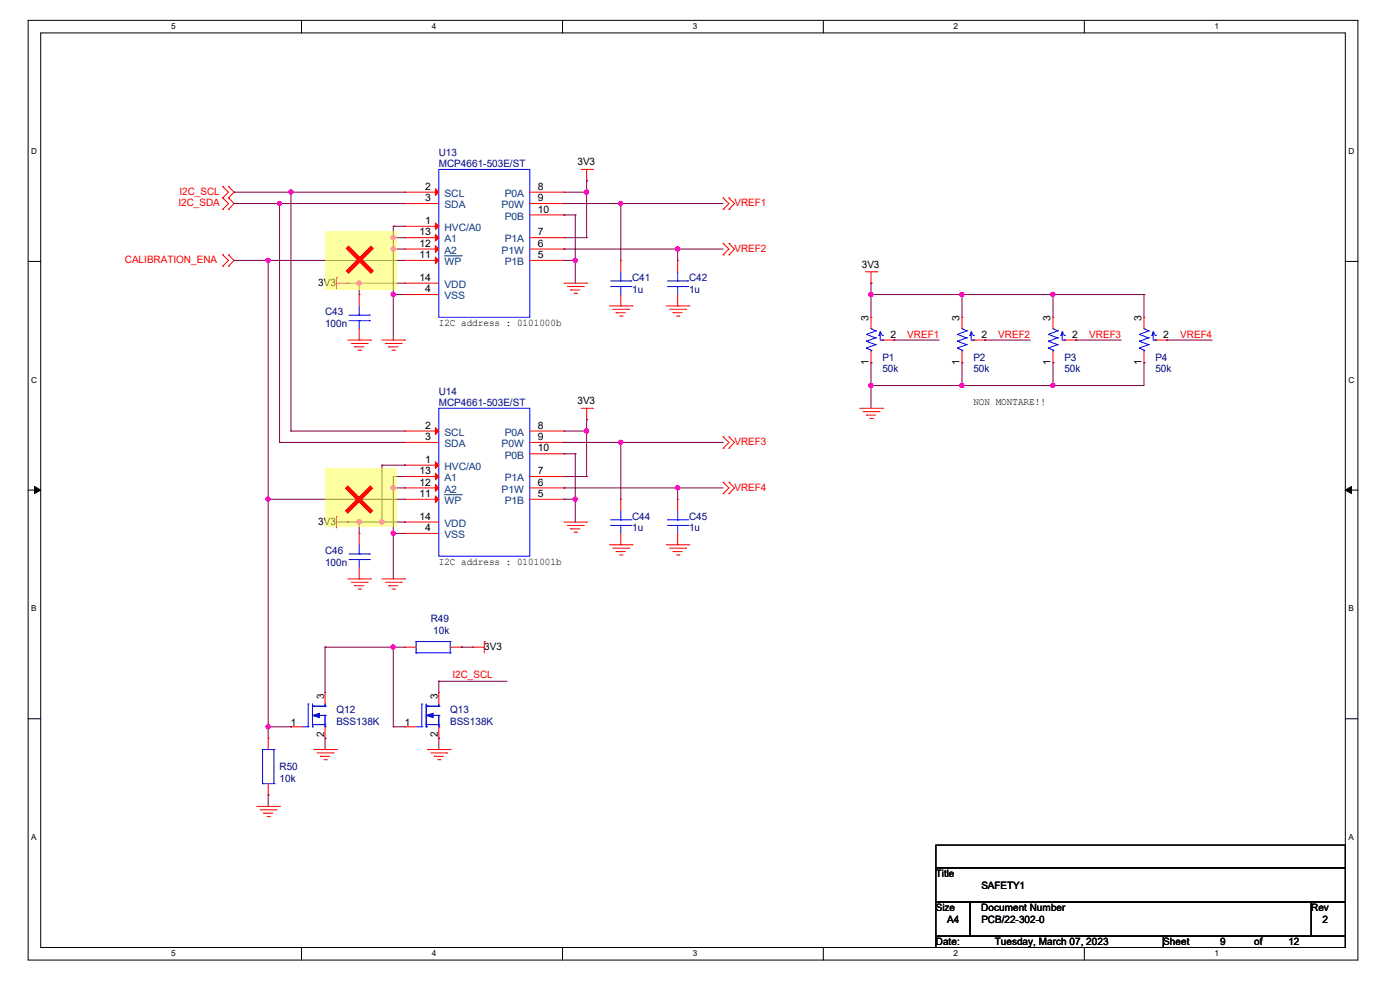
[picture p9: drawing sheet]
<svg xmlns="http://www.w3.org/2000/svg" width="297mm" height="210mm" viewBox="0 0 297 210" stroke-linecap="round" stroke-linejoin="round" font-family="sans-serif">
<path d="M6 4.3h282.1v199.4h-282.1zM8.6 7h276.8v194h-276.8z" fill="none" stroke="#000" stroke-width=".21"/>
<g fill="#fff">
<path d="M36.3 4.7h.9v1.9h-.9z"/>
<path d="M36.3 201.4h.9v1.9h-.9z"/>
</g>
<path d="M64 4.3v2.7M64 201v2.7" fill="none" stroke="#000" stroke-width=".21"/>
<g fill="#fff">
<path d="M91.6 4.7h.9v1.9h-.9z"/>
<path d="M91.6 201.4h.9v1.9h-.9z"/>
</g>
<path d="M119.3 4.3v2.7M119.3 201v2.7" fill="none" stroke="#000" stroke-width=".21"/>
<g fill="#fff">
<path d="M147 4.7h.9v1.9h-.9z"/>
<path d="M147 201.4h.9v1.9h-.9z"/>
</g>
<path d="M174.7 4.3v2.7M174.7 201v2.7" fill="none" stroke="#000" stroke-width=".21"/>
<g fill="#fff">
<path d="M202.3 4.7h.9v1.9h-.9z"/>
<path d="M202.3 201.4h.9v1.9h-.9z"/>
</g>
<path d="M230 4.3v2.7M230 201v2.7" fill="none" stroke="#000" stroke-width=".21"/>
<g fill="#fff">
<path d="M257.7 4.7h.9v1.9h-.9z"/>
<path d="M257.7 201.4h.9v1.9h-.9z"/>
<path d="M6.6 31.2h1.3v1.9h-1.3z"/>
<path d="M286.1 31.2h1.2v1.9h-1.2z"/>
<path d="M6.6 79.7h1.3v1.9h-1.3z"/>
<path d="M286.1 79.7h1.2v1.9h-1.2z"/>
</g>
<path d="M6 55.5h2.6M285.4 55.5h2.7" fill="none" stroke="#000" stroke-width=".21"/>
<g fill="#fff">
<path d="M6.6 128.2h1.2v1.9h-1.2z"/>
<path d="M286.1 128.2h1.1v1.9h-1.1z"/>
</g>
<path d="M6 104h2.6M285.4 104h2.7" fill="none" stroke="#000" stroke-width=".21"/>
<path d="M7.3 103.2l1.3 .8-1.3 .7zM285.4 104l1.3-.8v1.5z" fill="#000" stroke="#000" stroke-width=".21"/>
<g fill="#fff">
<path d="M6.6 176.7h1.2v1.9h-1.2z"/>
<path d="M286.1 176.7h1.1v1.9h-1.1z"/>
</g>
<path d="M6 152.5h2.6M285.4 152.5h2.7M198.5 179.3h86.9v4.8h-86.9zM198.5 184.1h86.9v7.2h-86.9zM198.5 191.3h7.3v7.3h-7.3zM198.5 198.6h48.3v2.4h-48.3zM205.8 191.3h72.4v7.3h-72.4zM246.8 198.6h38.6v2.4h-38.6zM278.2 191.3h7.2v7.3h-7.2z" fill="none" stroke="#000" stroke-width=".21"/>
<g fill="none" stroke="#f00" stroke-width=".21">
<path d="M47.2 39.6h.1M47.2 39.6l1.3 1.2-1.3 1.2M48.5 39.6h.1M48.5 39.6l1.2 1.2-1.2 1.2M123.3 35.9h2.4M124.5 38.4h.1M124.5 35.9v2.5M125.7 35.9h.1M47.2 42h.1M47.2 44.4h.1M47.2 56.5h.1M47.2 54.1h.1"/>
<path d="M47.2 42l1.3 1.2-1.3 1.2M47.2 54.1l1.3 1.1-1.3 1.3M48.5 42h.1M48.5 44.4h.1M48.5 54.1h.1M48.5 56.5h.1M48.5 42l1.2 1.2-1.2 1.2M48.5 54.1l1.2 1.1-1.2 1.3M71.4 58.9h.1M71.4 58.9v2.4M85.9 48h.1M85.9 40.8h.1"/>
<path d="M85.9 43.2h.1M85.9 55.2h.1M85.9 52.8h.1M85.9 50.4h.1M85.9 48h7.2M85.9 40.8h7.2M85.9 43.2h7.2M85.9 55.2h7.2M85.9 52.8h7.2M85.9 50.4h7.2M112.4 40.8h7.2M112.4 43.2h7.2"/>
<path d="M112.4 55.2h7.2M112.4 52.8h7.2M112.4 50.4h7.2M112.4 45.6h7.2M119.6 55.2h.1M119.6 52.8h.1M119.6 50.4h.1M119.6 40.8h.1M119.6 43.2h.1M119.6 45.6h.1M131.7 55.2h.1M131.7 55.2v2.5"/>
<path d="M143.8 55.2h.1M143.8 55.2v2.5M153.4 44.4h.1M153.4 42h.1M153.4 54.1h.1M153.4 51.6h.1M153.4 42l1.2 1.2-1.2 1.2M153.4 51.6l1.2 1.2-1.2 1.3M154.6 44.4h.1M154.6 42h.1M154.6 54.1h.1M154.6 51.6h.1"/>
<path d="M154.6 42l1.2 1.2-1.2 1.2M154.6 51.6l1.2 1.2-1.2 1.3M183.6 57.7h2.4M184.8 57.7v2.4M186 57.7h.1M71.4 60.1h2.4M73.8 60.1h.1M73.8 72.1h4.8M74.5 72.9h3.4M75.2 73.6h.1M75.2 73.6h2M75.9 74.3h.6"/>
<path d="M76.2 72.1h.1M76.2 62.5h.1M76.2 62.5v2.4M76.2 69.7v2.4M76.5 74.3h.1M77.9 72.9h.1M78.6 72.1h.1M81 72.1h4.9M81.7 72.9h3.4M82.5 73.6h.1M82.5 73.6h1.9M83.2 74.3h.5"/>
<path d="M83.7 74.3h.1M85.1 72.9h.1M85.9 72.1h.1M85.9 62.5h.1M85.9 60.1h.1M85.9 60.1h7.2M85.9 62.5h7.2M119.6 60.1h4.9M120.4 60.8h3.3M121.1 61.5h.1M121.1 61.5h1.9M121.8 62.2h.5"/>
<path d="M122.3 62.2h.1M123.7 60.8h.1M124.5 60.1h.1M129.3 64.9h4.8M130 65.6h3.4M130.7 66.3h.1M130.7 66.3h2M131.4 67.1h.6M131.7 64.9h.1M131.7 62.5v2.4M132 67.1h.1M133.4 65.6h.1"/>
<path d="M134.1 64.9h.1M141.4 64.9h4.8M142.1 65.6h3.4M142.8 66.3h.1M142.8 66.3h1.9M143.5 67.1h.5M143.8 64.9h.1M143.8 62.5v2.4M144 67.1h.1M145.5 65.6h.1M146.2 64.9h.1M184.8 60.1h.1"/>
<path d="M184.8 67.3h.1M184.8 77h.1M184.8 67.3v2.4M184.8 74.5v2.5M187.2 72.1h2.4M189.6 72.1h.1M204.1 67.3h.1M204.1 77h.1M204.1 67.3v2.4M204.1 74.5v2.5M206.5 72.1h2.4M208.9 72.1h.1"/>
<path d="M223.4 67.3h.1M223.4 77h.1M223.4 67.3v2.4M223.4 74.5v2.5M225.8 72.1h2.4M228.2 72.1h.1M242.7 67.3h.1M242.7 77h.1M242.7 67.3v2.4M242.7 74.5v2.5M245.1 72.1h2.4M247.5 72.1h.1"/>
<path d="M85.9 98.7h.1M85.9 91.4h.1M85.9 93.9h.1M85.9 98.7h7.2M85.9 91.4h7.2M85.9 93.9h7.2M112.4 91.4h7.2M112.4 93.9h7.2M112.4 96.3h7.2M119.6 91.4h.1M119.6 93.9h.1M119.6 96.3h.1"/>
<path d="M123.3 86.6h2.4M124.5 89h.1M124.5 86.6v2.4M125.7 86.6h.1M153.4 95.1h.1M153.4 92.7h.1M153.4 92.7l1.2 1.2-1.2 1.2M154.6 95.1h.1M154.6 92.7h.1M154.6 92.7l1.2 1.2-1.2 1.2M182.4 86.6h4.8M183.1 87.3h3.4"/>
<path d="M183.8 88.1h.1M183.8 88.1h2M184.5 88.8h.5M185 88.8h.1M186.5 87.3h.1M187.2 86.6h.1M71.4 109.6h.1M71.4 109.6v2.4M71.4 110.7h2.4M73.8 110.7h.1M76.2 113.2h.1M76.2 113.2v2.4"/>
<path d="M85.9 113.2h.1M85.9 105.9h.1M85.9 103.5h.1M85.9 101.1h.1M85.9 110.7h.1M85.9 110.7h7.2M85.9 113.2h7.2M85.9 105.9h7.2M85.9 103.5h7.2M85.9 101.1h7.2M112.4 105.9h7.2M112.4 103.5h7.2"/>
<path d="M112.4 101.1h7.2M119.6 105.9h.1M119.6 103.5h.1M119.6 101.1h.1M119.6 110.7h4.9M120.4 111.5h3.3M121.1 112.2h.1M121.1 112.2h1.9M121.8 112.9h.5M122.3 112.9h.1M123.7 111.5h.1M124.5 110.7h.1"/>
<path d="M129.3 115.6h4.8M130 116.3h3.4M130.7 117h.1M130.7 117h2M131.4 117.7h.6M131.7 115.6h.1M131.7 105.9h.1M131.7 105.9v2.4M131.7 113.2v2.4M132 117.7h.1M133.4 116.3h.1M134.1 115.6h.1"/>
<path d="M141.4 115.6h4.8M142.1 116.3h3.4M142.8 117h.1M142.8 117h1.9M143.5 117.7h.5M143.8 115.6h.1M143.8 105.9h.1M143.8 105.9v2.4M143.8 113.2v2.4M144 117.7h.1M145.5 116.3h.1M146.2 115.6h.1"/>
<path d="M153.4 104.7h.1M153.4 102.3h.1M153.4 102.3l1.2 1.2-1.2 1.2M154.6 104.7h.1M154.6 102.3h.1M154.6 102.3l1.2 1.2-1.2 1.2M73.8 122.8h4.8M74.5 123.5h3.4M75.2 124.2h.1M75.2 124.2h2M75.9 125h.6M76.2 122.8h.1"/>
<path d="M76.2 120.4v2.4M76.5 125h.1M77.9 123.5h.1M78.6 122.8h.1M81 122.8h4.9M81.7 123.5h3.4M82.5 124.2h.1M82.5 124.2h1.9M83.2 125h.5M83.7 125h.1M85.1 123.5h.1M85.9 122.8h.1"/>
<path d="M85.9 137.3h.1M85.9 137.3h2.4M95.5 137.3h2.4M97.9 137.3h.1M100.3 137.3h.1M100.3 137.3h2.4M102.7 136.1h.1M102.7 136.1v2.4M56.9 156.6h.1M56.9 156.6v2.4M61.7 154.2h.1M61.7 154.2h2.4"/>
<path d="M66.5 159h4.9M67.3 159.7h3.4M69 146.9h.1M69 156.6h.1M69 146.9v2.5M69 154.2v2.4M70.7 159.7h.1M71.4 159h.1M85.9 154.2h.1M85.9 154.2h2.4M90.7 159h4.8M91.4 159.7h3.4"/>
<path d="M93.1 146.9h.1M93.1 156.6h.1M93.1 146.9v2.5M93.1 154.2v2.4M94.8 159.7h.1M95.5 159h.1M54.5 171.1h4.8M55.2 171.8h3.4M55.9 172.5h.1M55.9 172.5h2M56.6 173.2h.5M56.9 168.7h.1"/>
<path d="M56.9 166.2v2.5M57.1 173.2h.1M58.6 171.8h.1M59.3 171.1h.1M68 160.4h.1M68 160.4h1.9M68.7 161.2h.5M69.2 161.2h.1M92.1 160.4h.1M92.1 160.4h2M92.8 161.2h.5M93.3 161.2h.1"/>
</g>
<g fill="none" stroke="#00f" stroke-width=".21">
<path d="M93.1 35.9h19.3v31.4h-19.3zM129.5 59.6h4.4M131.7 59.6h.1M131.7 57.7v1.9M133.9 59.6h.1M141.6 59.6h4.3M143.8 59.6h.1M143.8 57.7v1.9M145.9 59.6h.1M74 68h4.4M74 66.8h4.4M76.2 66.8h.1"/>
<path d="M76.2 68h.1M76.2 64.9v1.9M76.2 68v1.7M78.4 68h.1M78.4 66.8h.1M129.5 60.8h4.4M131.7 60.8h.1M131.7 60.8v1.7M133.9 60.8h.1M141.6 60.8h4.3M143.8 60.8h.1M143.8 60.8v1.7"/>
<path d="M145.9 60.8h.1M183.8 73.8h.1M183.8 72.4h.1M183.8 71h.1M183.8 73.8l1 .5M183.8 72.4l2 .7M183.8 71l2 .7M184.8 69.7h.1M184.8 74.3h.1M184.8 69.7l1 .5M184.8 74.3v.2M185.8 73.1h.1"/>
<path d="M185.8 71.7h.1M185.8 70.2h.1M185.8 73.1l-2 .7M185.8 71.7l-2 .7M185.8 70.2l-2 .8M186.5 71.2h.1M186.7 70.4h.1M186.7 70.4v1.7h.5M186.7 70.4l-.2 .8M186.7 70.4l.5 .8M187.2 71.2h.1M187.2 72.1h.1"/>
<path d="M203.1 73.8h.1M203.1 72.4h.1M203.1 71h.1M203.1 73.8l1 .5M203.1 72.4l2 .7M203.1 71l2 .7M204.1 69.7h.1M204.1 74.3h.1M204.1 69.7l1 .5M204.1 74.3v.2M205.1 73.1h.1M205.1 71.7h.1"/>
<path d="M205.1 70.2h.1M205.1 73.1l-2 .7M205.1 71.7l-2 .7M205.1 70.2l-2 .8M205.8 71.2h.1M206 70.4h.1M206 70.4v1.7h.5M206 70.4l-.2 .8M206 70.4l.5 .8M206.5 71.2h.1M206.5 72.1h.1M222.4 73.8h.1"/>
<path d="M222.4 72.4h.1M222.4 71h.1M222.4 73.8l1 .5M222.4 72.4l2 .7M222.4 71l2 .7M223.4 69.7h.1M223.4 74.3h.1M223.4 69.7l1 .5M223.4 74.3v.2M224.4 73.1h.1M224.4 71.7h.1M224.4 70.2h.1"/>
<path d="M224.4 73.1l-2 .7M224.4 71.7l-2 .7M224.4 70.2l-2 .8M225.1 71.2h.1M225.3 70.4h.1M225.3 70.4v1.7h.5M225.3 70.4l-.2 .8M225.3 70.4l.5 .8M225.8 71.2h.1M225.8 72.1h.1M241.7 73.8h.1M241.7 72.4h.1"/>
<path d="M241.7 71h.1M241.7 73.8l1 .5M241.7 72.4l2 .7M241.7 71l2 .7M242.7 69.7h.1M242.7 74.3h.1M242.7 69.7l1 .5M242.7 74.3v.2M243.7 73.1h.1M243.7 71.7h.1M243.7 70.2h.1M243.7 73.1l-2 .7"/>
<path d="M243.7 71.7l-2 .7M243.7 70.2l-2 .8M244.4 71.2h.1M244.6 70.4h.1M244.6 70.4v1.7h.5M244.6 70.4l-.2 .8M244.6 70.4l.5 .8M245.1 71.2h.1M245.1 72.1h.1M93.1 86.6h19.3v31.4h-19.3zM74 118.7h4.4M74 117.5h4.4"/>
<path d="M76.2 117.5h.1M76.2 118.7h.1M76.2 115.6v1.9M76.2 118.7v1.7M78.4 118.7h.1M78.4 117.5h.1M129.5 111.5h4.4M129.5 110.3h4.4M131.7 110.3h.1M131.7 111.5h.1M131.7 108.3v2M131.7 111.5v1.7"/>
<path d="M133.9 111.5h.1M133.9 110.3h.1M141.6 111.5h4.3M141.6 110.3h4.3M143.8 110.3h.1M143.8 111.5h.1M143.8 108.3v2M143.8 111.5v1.7M145.9 111.5h.1M145.9 110.3h.1M88.3 138.5h.1M88.3 136.1h.1"/>
<path d="M88.3 138.5h7.2M88.3 136.1v2.4M88.3 136.1h7.2M95.5 138.5h.1M95.5 136.1h.1M95.5 136.1v2.4M55.7 159h.1M55.7 159h2.4M55.7 159v7.2M58.1 159h.1M58.1 159v7.2M64.1 154.2h1.3"/>
<path d="M65.4 154.2h.1M65.4 149.4h.1M65.4 149.4v4.8M66.3 154.2h.1M66.3 149.8h.1M66.3 149.8h2.7M66.3 153.7h2.7M66.3 149.4v4.8M66.5 149.8h.1M67.5 151.8h1.5M68.7 153.7h.1M69 149.8h.1"/>
<path d="M69 151.8h.1M69 154.2h.1M69 153.7h.1M69 149.4v.4M69 151.8v2.4M88.3 154.2h1.2M89.5 154.2h.1M89.5 149.4h.1M89.5 149.4v4.8M90.4 154.2h.1M90.4 149.8h.1M90.4 149.4v4.8"/>
<path d="M90.4 149.8h2.7M90.4 153.7h2.7M90.7 149.8h.1M91.7 151.8h1.4M92.8 153.7h.1M93.1 149.8h.1M93.1 151.8h.1M93.1 154.2h.1M93.1 153.7h.1M93.1 149.4v.4M93.1 151.8v2.4M55.7 166.2h.1"/>
<path d="M55.7 166.2h2.4M58.1 166.2h.1"/>
</g>
<g fill="#00f" stroke="#00f" stroke-width=".21">
<path d="M90.4 151.8l1.5-.5v.9z"/>
<path d="M66.3 151.8l1.5-.5v.9z"/>
</g>
<g fill="#f00" stroke="#f00" stroke-width=".21">
<path d="M92.4 47.3l.7 .7-.7 .7z"/>
<path d="M92.4 40l.7 .8-.7 .7z"/>
<path d="M92.4 54.5l.7 .7-.7 .8z"/>
<path d="M92.4 52.1l.7 .7-.7 .8z"/>
<path d="M92.4 49.7l.7 .7-.7 .7z"/>
<path d="M92.4 98l.7 .7-.7 .7z"/>
<path d="M92.4 90.7l.7 .7-.7 .8z"/>
<path d="M92.4 105.2l.7 .7-.7 .7z"/>
<path d="M92.4 102.8l.7 .7-.7 .7z"/>
<path d="M92.4 100.4l.7 .7-.7 .7z"/>
</g>
<path d="M94.3 54.3h3.6M97.9 54.3h.1M94.3 104.9h3.6M97.9 104.9h.1" fill="none" stroke="#004080" stroke-width=".21"/>
<g fill="none" stroke="#800040" stroke-width=".21">
<path d="M124.5 38.4h.1M124.5 38.4v12M49.7 40.8h.1M49.7 43.2h.1M49.7 55.2h.1M49.7 40.8h36.2M49.7 43.2h36.2M49.7 55.2h36.2M56.9 55.2h.1M56.9 55.2v101.4M59.3 43.2h.1M59.3 43.2v50.7"/>
<path d="M61.7 40.8h.1M61.7 40.8v50.6M83.4 50.4h.1M83.4 52.8h.1M83.4 48h.1M83.4 48v24.1M83.4 50.4h2.5M83.4 52.8h2.5M83.4 48h2.5M119.6 55.2h.1M119.6 45.6h.1M119.6 43.2h.1"/>
<path d="M119.6 52.8h.1M119.6 40.8h4.9M119.6 43.2h33.8M119.6 50.4h4.9M119.6 52.8h33.8M119.6 55.2h2.4M119.6 45.6h2.4M122 55.2h.1M122 45.6h.1M122 45.6v14.5M124.5 40.8h.1M124.5 50.4h.1"/>
<path d="M131.7 43.2h.1M131.7 43.2v12M143.8 52.8h.1M143.8 52.8v2.4M73.8 60.1h.1M73.8 60.1h12.1M76.2 60.1h.1M76.2 60.1v2.4M83.4 62.5h.1M83.4 62.5h2.5M184.8 77h.1M184.8 60.1h.1"/>
<path d="M184.8 62.5h.1M184.8 62.5h57.9M184.8 60.1v7.2M184.8 77v9.6M189.6 72.1h.1M189.6 72.1h9.7M204.1 77h.1M204.1 62.5h.1M204.1 62.5v4.8M204.1 77v4.8M208.9 72.1h.1M208.9 72.1h9.7"/>
<path d="M223.4 77h.1M223.4 62.5h.1M223.4 62.5v4.8M223.4 77v4.8M228.2 72.1h.1M228.2 72.1h9.7M242.7 77h.1M242.7 62.5h.1M242.7 77v4.8h-57.9M242.7 62.5v4.8M247.5 72.1h.1M247.5 72.1h9.7"/>
<path d="M59.3 93.9h.1M59.3 93.9h26.6M61.7 91.4h.1M61.7 91.4h24.2M81 98.7h.1M81 98.7h4.9M81 98.7v12M85.9 98.7h.1M119.6 96.3h.1M119.6 93.9h.1M119.6 91.4h4.9M119.6 93.9h33.8"/>
<path d="M119.6 96.3h2.4M122 96.3h.1M122 96.3v14.4M124.5 89h.1M124.5 91.4h.1M124.5 89v12.1M131.7 93.9h.1M131.7 93.9v12M184.8 81.8h.1M204.1 81.8h.1M223.4 81.8h.1M56.9 105.9h.1"/>
<path d="M56.9 105.9h29M73.8 110.7h.1M73.8 110.7h12.1M76.2 110.7h.1M76.2 110.7v2.5M81 110.7h.1M83.4 113.2h.1M83.4 101.1h.1M83.4 103.5h.1M83.4 101.1v21.7M83.4 113.2h2.5M83.4 101.1h2.5"/>
<path d="M83.4 103.5h2.5M85.9 110.7h.1M119.6 105.9h.1M119.6 103.5h.1M119.6 101.1h4.9M119.6 103.5h33.8M119.6 105.9h2.4M122 105.9h.1M124.5 101.1h.1M143.8 103.5h.1M143.8 103.5v2.4M69 137.3h.1"/>
<path d="M69 137.3v9.6M69 137.3h16.9M83.4 137.3h.1M83.4 137.3v16.9M97.9 137.3h.1M97.9 137.3h2.4M56.9 154.2h.1M56.9 154.2h4.8M61.7 154.2h.1M69 156.6h.1M69 156.6v2.4M83.4 154.2h.1"/>
<path d="M83.4 154.2h2.5M93.1 156.6h.1M93.1 144.5h.1M93.1 144.5v2.4M93.1 156.6v2.4M93.1 144.5h14.5M56.9 168.7h.1M56.9 168.7v2.4"/>
</g>
<g fill="#f0f" stroke="#f0f" stroke-width=".21">
<circle cx="83.4" cy="50.4" r=".44"/>
<circle cx="83.4" cy="62.5" r=".44"/>
<circle cx="83.4" cy="52.8" r=".44"/>
<circle cx="83.4" cy="113.1" r=".44"/>
<circle cx="83.4" cy="103.5" r=".44"/>
<circle cx="61.7" cy="40.7" r=".44"/>
<circle cx="59.3" cy="43.2" r=".44"/>
<circle cx="124.4" cy="40.7" r=".44"/>
<circle cx="122" cy="55.2" r=".44"/>
<circle cx="124.4" cy="91.4" r=".44"/>
<circle cx="122" cy="105.9" r=".44"/>
<circle cx="131.7" cy="43.2" r=".44"/>
<circle cx="143.7" cy="52.8" r=".44"/>
<circle cx="131.7" cy="93.8" r=".44"/>
<circle cx="143.7" cy="103.5" r=".44"/>
<circle cx="184.8" cy="81.8" r=".44"/>
<circle cx="223.4" cy="81.8" r=".44"/>
<circle cx="204.1" cy="81.8" r=".44"/>
<circle cx="184.8" cy="62.5" r=".44"/>
<circle cx="223.4" cy="62.5" r=".44"/>
<circle cx="204.1" cy="62.5" r=".44"/>
<circle cx="83.4" cy="137.3" r=".44"/>
<circle cx="76.2" cy="110.7" r=".44"/>
<circle cx="56.9" cy="55.2" r=".44"/>
<circle cx="76.2" cy="60" r=".44"/>
<circle cx="81" cy="110.7" r=".44"/>
<circle cx="56.9" cy="154.2" r=".44"/>
<circle cx="56.9" cy="105.9" r=".44"/>
</g>
<g fill="#f00">
<path d="M73.4 52.7l.5-.5 2.4 2.4 2.4-2.4 .4 .5-2.4 2.4 2.4 2.4-.4 .4-2.4-2.4-2.4 2.4-.5-.4 2.4-2.4z"/>
<path d="M73.8 103l2.4 2.4 2.4-2.4 .4 .5-2.4 2.4 2.4 2.4-.4 .4-2.4-2.4-2.4 2.4-.5-.4 2.4-2.4-2.4-2.4z"/>
</g>
<g fill="#feff43">
<path d="M69 49h15.1v12.5h-15.1z"/>
<path d="M69 99.3h15.1v12.5h-15.1z"/>
</g>
<g fill="#f00" stroke="#f00" stroke-width=".31">
<path d="M73.5 52.7l.5-.4 2.3 2.4 2.4-2.4 .4 .4-2.3 2.4 2.3 2.4-.4 .4-2.4-2.4-2.3 2.4-.5-.4 2.4-2.4z"/>
<path d="M73.4 103.6l.4-.4 2.4 2.4 2.3-2.4 .5 .4-2.4 2.4 2.4 2.4-.5 .4-2.3-2.4-2.4 2.4-.4-.4 2.3-2.4z"/>
</g>
<g font-size="2.2" fill="#000080">
<text x="93.1" y="33.1">U13</text>
<text x="93.1" y="35.5">MCP4661-503E/ST</text>
<text x="134.1" y="59.6">C41</text>
<text x="146.2" y="59.6">C42</text>
<text x="134.1" y="62.1">1u</text>
<text x="146.2" y="62.1">1u</text>
<text x="69" y="66.9">C43</text>
<text x="69" y="69.3">100n</text>
<text x="187.2" y="76.5">P1</text>
<text x="206.5" y="76.5">P2</text>
<text x="225.8" y="76.5">P3</text>
<text x="245.1" y="76.5">P4</text>
<text x="93.1" y="83.8">U14</text>
<text x="187.2" y="79">50k</text>
<text x="206.5" y="79">50k</text>
<text x="225.8" y="79">50k</text>
<text x="245.1" y="79">50k</text>
<text x="93.1" y="86.2">MCP4661-503E/ST</text>
<text x="134.1" y="110.3">C44</text>
<text x="134.1" y="112.7">1u</text>
<text x="146.2" y="110.3">C45</text>
<text x="146.2" y="112.7">1u</text>
<text x="69" y="117.6">C46</text>
<text x="69" y="120">100n</text>
<text x="91.4" y="132">R49</text>
<text x="91.9" y="134.4">10k</text>
<text x="71.4" y="151.3">Q12</text>
<text x="71.4" y="153.8">BSS138K</text>
<text x="95.5" y="151.3">Q13</text>
<text x="95.5" y="153.8">BSS138K</text>
<text x="59.3" y="163.4">R50</text>
<text x="59.3" y="165.8">10k</text>
</g>
<g font-size="2.2">
<text x="122.5" y="35.1">3V3</text>
<text x="90.2" y="40.3">2</text>
<text x="114.1" y="40.3">8</text>
<text x="90.2" y="47.5">1</text>
<text x="90.2" y="42.7">3</text>
<text x="114.1" y="42.7">9</text>
<text x="114.1" y="45.1">10</text>
<text x="89" y="52.3">12</text>
<text x="89" y="49.9">13</text>
<text x="114.1" y="52.3">6</text>
<text x="114.1" y="49.9">7</text>
<text x="89" y="54.7">11</text>
<text x="89" y="59.6">14</text>
<text x="114.1" y="54.7">5</text>
<text x="182.8" y="56.8">3V3</text>
<text x="67.5" y="60.6">3V3</text>
<text x="90.2" y="62">4</text>
<text x="93.1" y="69.1">I2C address : 0101000b</text>
<text x="184.3" y="68" transform="rotate(-90 184.3 68)">3</text>
<text x="188.9" y="71.6">2</text>
<text x="203.6" y="68" transform="rotate(-90 203.6 68)">3</text>
<text x="208.2" y="71.6">2</text>
<text x="222.9" y="68" transform="rotate(-90 222.9 68)">3</text>
<text x="227.5" y="71.6">2</text>
<text x="242.2" y="68" transform="rotate(-90 242.2 68)">3</text>
<text x="246.8" y="71.6">2</text>
<text x="184.3" y="77.5" transform="rotate(-90 184.3 77.5)">1</text>
<text x="203.6" y="77.5" transform="rotate(-90 203.6 77.5)">1</text>
<text x="222.9" y="77.5" transform="rotate(-90 222.9 77.5)">1</text>
<text x="242.2" y="77.5" transform="rotate(-90 242.2 77.5)">1</text>
<text x="122.5" y="85.7">3V3</text>
<text x="206.5" y="86">NON MONTARE!!</text>
<text x="90.2" y="90.9">2</text>
<text x="90.2" y="93.3">3</text>
<text x="114.1" y="90.9">8</text>
<text x="114.1" y="93.3">9</text>
<text x="114.1" y="95.8">10</text>
<text x="89" y="100.6">13</text>
<text x="90.2" y="98.2">1</text>
<text x="114.1" y="100.6">7</text>
<text x="89" y="105.4">11</text>
<text x="89" y="103">12</text>
<text x="114.1" y="105.4">5</text>
<text x="114.1" y="103">6</text>
<text x="67.5" y="111.3">3V3</text>
<text x="89" y="110.2">14</text>
<text x="90.2" y="112.6">4</text>
<text x="93.1" y="119.8">I2C address : 0101001b</text>
<text x="102.7" y="137.8">3V3</text>
<text x="68.8" y="148.4" transform="rotate(-90 68.8 148.4)">3</text>
<text x="92.9" y="148.4" transform="rotate(-90 92.9 148.4)">3</text>
<text x="61.7" y="154">1</text>
<text x="85.9" y="154">1</text>
<text x="68.8" y="156.3" transform="rotate(-90 68.8 156.3)">2</text>
<text x="92.9" y="156.3" transform="rotate(-90 92.9 156.3)">2</text>
<text x="198.5" y="186.1">Title</text>
<text x="208.2" y="188.5">SAFETY1</text>
<text x="198.5" y="193.3">Size</text>
<text x="201" y="195.7">A4</text>
<text x="208.2" y="193.3">Document Number</text>
<text x="208.2" y="195.7">PCB/22-302-0</text>
<text x="278.2" y="193.3">Rev</text>
<text x="280.6" y="195.7">2</text>
<text x="198.5" y="200.6">Date:</text>
<text x="211.1" y="200.6">Tuesday, March 07, 2023</text>
<text x="246.8" y="200.6">Sheet</text>
<text x="258.9" y="200.6">9</text>
<text x="266.1" y="200.6">of</text>
<text x="273.3" y="200.6">12</text>
</g>
<g font-size="2.2" fill="#f00">
<text x="38.1" y="41.3">I2C_SCL</text>
<text x="37.8" y="43.7">I2C_SDA</text>
<text x="155.8" y="43.7">VREF1</text>
<text x="155.8" y="53.4">VREF2</text>
<text x="26.5" y="55.8">CALIBRATION_ENA</text>
<text x="192.5" y="71.7">VREF1</text>
<text x="211.8" y="71.7">VREF2</text>
<text x="231.1" y="71.7">VREF3</text>
<text x="250.4" y="71.7">VREF4</text>
<text x="155.8" y="94.4">VREF3</text>
<text x="155.8" y="104.1">VREF4</text>
<text x="96" y="143.8">I2C_SCL</text>
</g>
<g font-size="2.2" fill="#004080">
<text x="94.3" y="41.8">SCL</text>
<text x="107.1" y="41.8">P0A</text>
<text x="94.3" y="44.2">SDA</text>
<text x="106.4" y="44.2">P0W</text>
<text x="107.1" y="46.6">P0B</text>
<text x="94.3" y="49">HVC/A0</text>
<text x="94.3" y="53.8">A2</text>
<text x="94.3" y="51.4">A1</text>
<text x="106.4" y="53.8">P1W</text>
<text x="107.1" y="51.4">P1A</text>
<text x="94.3" y="56.3">WP</text>
<text x="107.1" y="56.3">P1B</text>
<text x="94.3" y="63.5">VSS</text>
<text x="94.3" y="61.1">VDD</text>
<text x="94.3" y="92.5">SCL</text>
<text x="94.3" y="94.9">SDA</text>
<text x="106.4" y="94.9">P0W</text>
<text x="107.1" y="92.5">P0A</text>
<text x="94.3" y="99.7">HVC/A0</text>
<text x="107.1" y="97.3">P0B</text>
<text x="94.3" y="106.9">WP</text>
<text x="94.3" y="104.5">A2</text>
<text x="94.3" y="102.1">A1</text>
<text x="106.4" y="104.5">P1W</text>
<text x="107.1" y="106.9">P1B</text>
<text x="107.1" y="102.1">P1A</text>
<text x="94.3" y="111.8">VDD</text>
<text x="94.3" y="114.2">VSS</text>
</g>
<g font-size="1.7">
<text x="36.3" y="6.2">5</text>
<text x="91.6" y="6.2">4</text>
<text x="147" y="6.2">3</text>
<text x="202.3" y="6.2">2</text>
<text x="257.7" y="6.2">1</text>
<text x="6.6" y="32.7">D</text>
<text x="286.1" y="32.7">D</text>
<text x="6.6" y="81.2">C</text>
<text x="286.1" y="81.2">C</text>
<text x="6.6" y="129.7">B</text>
<text x="286.1" y="129.7">B</text>
<text x="6.6" y="178.2">A</text>
<text x="286.1" y="178.2">A</text>
<text x="36.3" y="202.9">5</text>
<text x="91.6" y="202.9">4</text>
<text x="147" y="202.9">3</text>
<text x="202.3" y="202.9">2</text>
<text x="257.7" y="202.9">1</text>
</g>
</svg>
